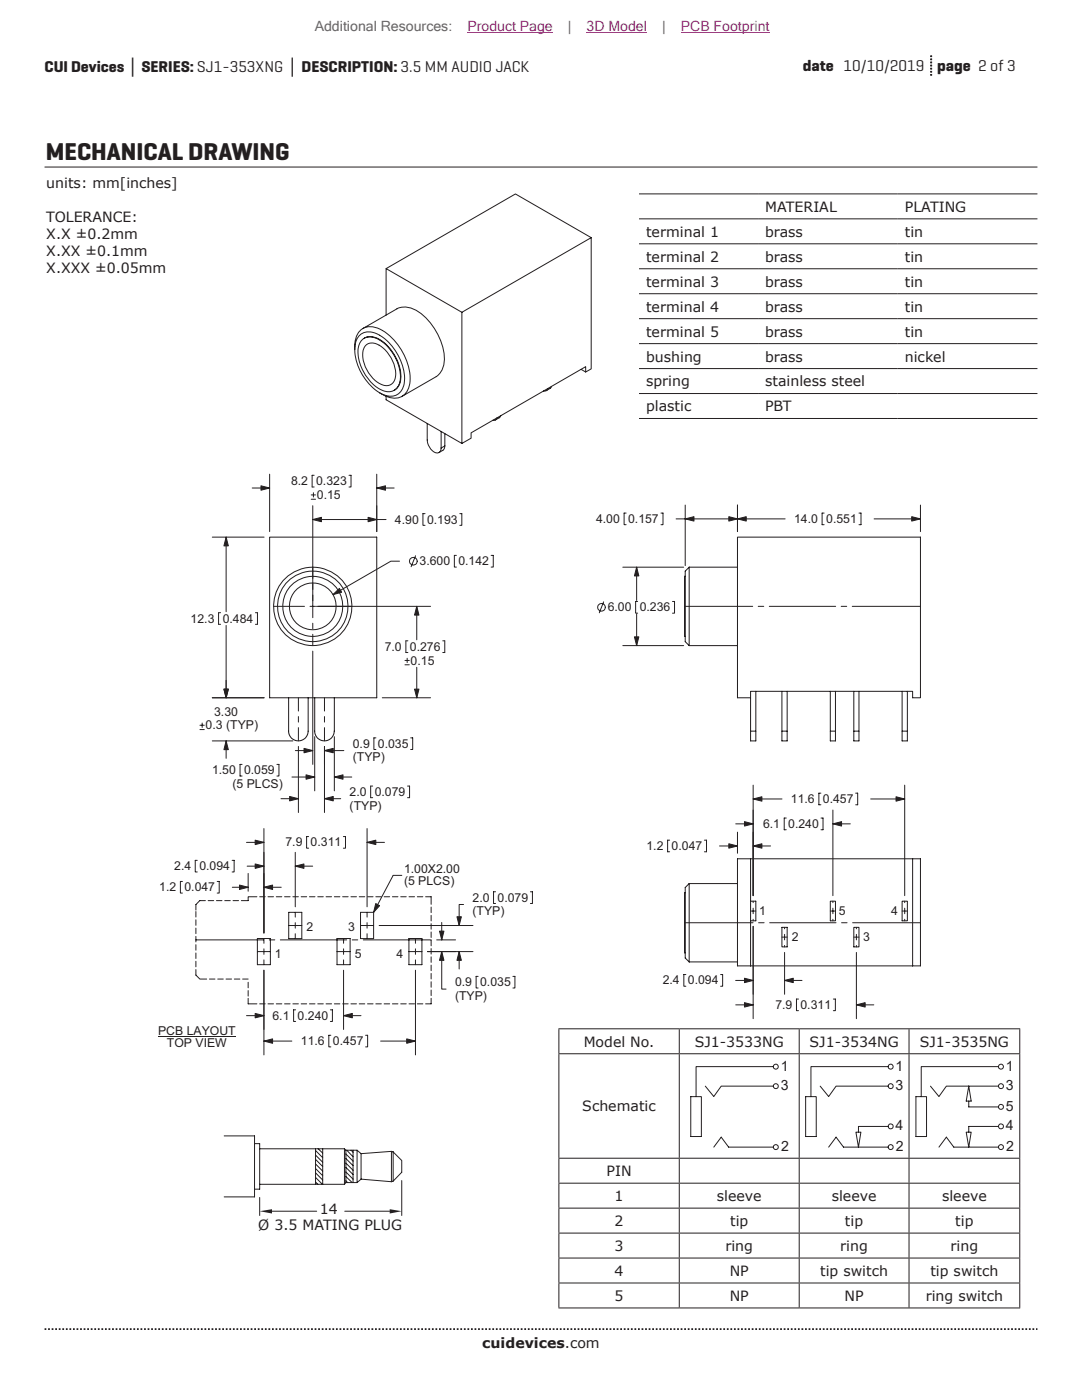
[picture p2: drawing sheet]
<svg xmlns="http://www.w3.org/2000/svg" width="216mm" height="279mm" viewBox="0 0 216 279" stroke-linecap="round" stroke-linejoin="round" font-family="sans-serif">
<path d="M8.9 265.3h198.1" fill="none" stroke="#231f20" stroke-width=".35" stroke-dasharray=".4 .4 .4 .4 .4 .4" stroke-dashoffset=".7" stroke-linecap="butt"/>
<path d="M185.8 11.1v4" fill="none" stroke="#231f20" stroke-width=".35" stroke-dasharray=".3 .3 .3 .3 .3 .3" stroke-dashoffset=".6" stroke-linecap="butt"/>
<g fill="none" stroke="#231f20" stroke-width=".2">
<path d="M118 47.4l-15.2-8.7-25.8 14.9M70.8 69.8a4.7 4.7 0 0 1 1.3-4.1 4 4 0 0 1 4.7 .6 12.2 12.2 0 0 1 5 9.8 3.2 3.2 0 0 1-1.6 3 3.2 3.2 0 0 1-3.4-.1l-1-.6M71.8 66.8a3.7 3.7 0 0 1 4.5 .4 10.7 10.7 0 0 1 4.3 9.4 2.83 2.83 0 0 1-4.3 2.1 10.5 10.5 0 0 1-5.4-10.2l.5-1.2zM72.1 68a2.65 2.65 0 0 1 3.6-.2 8.9 8.9 0 0 1 4.1 8.4 2.44 2.44 0 0 1-3.9 1.5 9 9 0 0 1-4.4-8.5zM72.4 65.6l6.8-4a4 4 0 0 1 4.3 .6 12.3 12.3 0 0 1 5.1 10.1 3.8 3.8 0 0 1-1.6 2.9l-6.8 3.9M72.7 67.5a3.4 3.4 0 0 1 4 .9 9 9 0 0 1 3.2 7.6 2.62 2.62 0 0 1-1.2 1.9M73 68.9a2.66 2.66 0 0 1 3.5 .6 6.9 6.9 0 0 1 2.4 6 1.94 1.94 0 0 1-3.2 1 6.9 6.9 0 0 1-3.2-6.7zM77 79.1v.7l15.2 8.7M92.2 62.3l-15.2-8.7v9.3M92.2 62.3l25.8-14.9v26.2l-1.1 .6v-1l-22.9 13.2v1.1l-1.8 1M92.2 62.3v26.2M109.3 77.5l-.3 .4-.5 .1"/>
<path d="M110.1 77.1l-.3 .4-.8 .5M115.9 73.7l1 .5M85.2 84.5v3.3a2.85 2.85 0 0 0 1.9 2.6 .82 .82 0 0 0 .9-1M88 86.1v3.3M88.8 89l-.3 .7-.9 .6M88.8 86.5v2.5M88.8 89l-.8 .4M99.2 83.4l-.3 .4-.6 .1M99.9 83l-.3 .4-.7 .4M53.8 107.2h21.4v32.1h-21.4zM136.7 115h-.1v12h.1M137.5 113.2v15.6"/>
<path d="M137.5 113.2l-.8 .8v14.1l.8 .7M137.5 113.2h9.7M147.2 107.2h36.5v32.1h-1.6v-1.3h-32.3v1.3h-2.6zM57.6 139.3v6.9l.2 .7 .5 .5 .6 .4h1.2l1-.7 .3-.6 .1-.6M61.5 139.3v6.6M62.8 139.3v6.9l.5 1 .5 .4 .7 .2h.5l.7-.2 .5-.4 .4-.7 .1-7.2M137.5 128.8h9.7M149.8 139.3v6.6M150.8 138v7.9M156 138v7.9M157.1 138v7.9M165.7 138v7.9"/>
<path d="M166.7 138v7.9M170.4 138v7.9M171.4 138v7.9M180 138v7.9M181.1 138v7.9M149.8 145.9h1v2h-1zM156 145.9h1.1v2h-1.1zM165.7 145.9h1v2h-1zM170.4 145.9h1v2h-1zM180 145.9h1.1v2h-1.1zM36.4 175.9h-.4v2.3h.4M39.4 171.7h-.4v2.3h.4"/>
<path d="M41 179.7h-1.1l-.8 .8v1.1M41.5 179.7h1.1M43.2 179.7h1.1M43.3 175.9h.4v2.3h-.4M44.8 179.7h1.1M46.3 171.7h.4v2.3h-.4M46.4 177.1h3.1M46.5 179.7h1.1M49.2 168.1h3.5M49.3 172.9h3.4M49.5 174.3v3.6M51.3 179h-1.8v.7h-1.3"/>
<path d="M51.8 179h1.1M52.7 177.1h3.4M52.7 165.4v20.8M53.5 179h1.1M55.1 179h1.1M56.8 179h1.1M58.4 179h1.1M58.9 170.1v10.9M58.9 172.9h3.5M60.1 179h1.1M61.6 167h-.4v2.3h.4M61.7 179h1.2"/>
<path d="M63.4 179h1.1M65.1 179h1.1M66.7 179h1.1M68.4 179h1.1M68.5 167h.4v2.3h-.4M70 179h1.1M71.7 179h1.1M73.2 165.4v15.6M73.2 168.1h3.5M73.3 179h1.1M75 179h1.1M76.6 179h1.2"/>
<path d="M78.3 179h1.1M80 179h1.1M81.6 179h1.1M83.3 179h1.1M84.9 179h1.1v1.5M98.9 178h-.4v2.3h.4M105.8 178h.4v2.3h-.4M136.7 178.2h-.1v12h.1M137.5 176.3v15.7M137.5 176.3l-.8 .8v14.1l.8 .8M137.5 176.3h9.7M147.2 171.4h36.5v21.4h-36.5z"/>
<path d="M149.8 179.9h1v3.9h-1zM149.8 171.4v8.5M165.7 179.9h1v3.9h-1zM180 179.9h1.1v3.9h-1.1zM182.1 171.4v21.4M39.1 193.5v1.1l.8 .8h1.3M39.1 187.6h13.5M39.1 181.9v1.1M39.1 183.6v1.1M39.1 185.2v1.1M39.1 186.9v1.1M39.1 188.5v1.1"/>
<path d="M39.1 190.2v1.1M39.1 191.8v1.1M41.8 195.4h1.1M43.4 195.4h1.2M45.1 195.4h1.1M46.8 195.4h1.1M48.4 195.4h1.1M49.5 199.2v1.1h1.8M49.5 196v1.1M49.5 197.7v1.1M51.4 189.9h2.5M51.4 187.3h2.5v5.2h-2.5z"/>
<path d="M52.7 187.3v1M52.7 189.4v1.1M52.7 191.6v.9M52.7 193.6v16.9M53.7 187.6h1.1M55.9 187.6h13.3M57.6 184.7h2.6M57.6 182.1h2.6v5.2h-2.6zM58.9 182.1v.9M58.9 184.1v1.1M58.9 186.3v1M67.2 189.9h2.7"/>
<path d="M67.2 187.3h2.7v5.2h-2.7zM68.6 187.3v1M68.6 189.4v1.1M68.6 191.6v.9M68.6 193.6v11.9M70.3 187.6h1.1M71.9 184.7h2.6M71.9 182.1h2.7v5.2h-2.7zM72.5 187.6h13.5M73.2 182.1v.9M73.2 184.1v1.1M73.2 186.3v1"/>
<path d="M75.7 184.7h18.7M81.6 189.9h2.6M81.6 187.3h2.6v5.2h-2.6zM82.9 187.3v1M82.9 189.4v1.1M82.9 191.6v.9M82.9 193.6v16.9M85.3 189.9h9.1M86 199.2v1.1h-1.1M86 181v1.1M86 182.7v1.1M86 184.3v1.1"/>
<path d="M86 186v1.1M86 187.6v1.2M86 189.3v1.1M86 191v1.1M86 192.6v1.1M86 194.3v1.1M86 195.9v1.1M86 197.6v1.1M87.1 187.6h3.8M88.1 189.9v7.5h.9M88.1 184.1v3.5M91.6 189.9v3.5"/>
<path d="M92.5 180.5h-.9v4.2M95.4 194.9h-.4v2.3h.4M102.3 194.9h.4v2.3h-.4M137.5 192h9.7M149.8 183.8v9M156 185.1h1.1v3.9h-1.1zM170.4 185.1h1v3.9h-1zM49.2 202.7h3.5M51.8 200.3h1.1M52.7 207.8h5.5M53.5 200.3h1.1M55.1 200.3h1.1"/>
<path d="M56.8 200.3h1.1M58.4 200.3h1.1M59 201.5h-.4v2.4h.4M60.1 200.3h1.1M61.7 200.3h1.2M63.4 200.3h1.1M65.1 200.3h1.1M65.9 201.5h.4v2.4h-.4M66 206.6h-.4v2.3h.4M66.7 200.3h1.1M68.4 200.3h1.1M68.6 202.7h3.4"/>
<path d="M70 200.3h1.1M71.7 200.3h1.1M72.9 206.6h.5v2.3h-.5M73.3 200.3h1.1M75 200.3h1.1M75.9 207.8h7M76.6 200.3h1.2M78.3 200.3h1.1M80 200.3h1.1M81.6 200.3h1.1M83.3 200.3h1.1"/>
<circle cx="62.4" cy="121" r="7.8"/>
<circle cx="62.4" cy="121" r="6"/>
<circle cx="62.4" cy="121" r="7"/>
<circle cx="62.4" cy="121" r="4.7"/>
</g>
<path d="M47.8 176.6l1.7 .5-1.7 .4z" fill="#231f20"/>
<path d="M47.8 176.6l1.7 .5-1.7 .4z" fill="none" stroke="#231f20" stroke-width=".2"/>
<path d="M52.7 177.1l1.7-.5v.9z" fill="#231f20"/>
<path d="M52.7 177.1l1.7-.5v.9z" fill="none" stroke="#231f20" stroke-width=".2"/>
<path d="M50.9 202.3l1.8 .4-1.8 .4z" fill="#231f20"/>
<path d="M50.9 202.3l1.8 .4-1.8 .4z" fill="none" stroke="#231f20" stroke-width=".2"/>
<path d="M68.6 202.7l1.7-.4v.8z" fill="#231f20"/>
<path d="M68.6 202.7l1.7-.4v.8z" fill="none" stroke="#231f20" stroke-width=".2"/>
<path d="M52.7 207.8l1.7-.5v.9z" fill="#231f20"/>
<path d="M52.7 207.8l1.7-.5v.9z" fill="none" stroke="#231f20" stroke-width=".2"/>
<path d="M81.2 207.3l1.7 .5-1.7 .4z" fill="#231f20"/>
<path d="M81.2 207.3l1.7 .5-1.7 .4z" fill="none" stroke="#231f20" stroke-width=".2"/>
<path d="M50.9 172.4l1.8 .5-1.8 .4z" fill="#231f20"/>
<path d="M50.9 172.4l1.8 .5-1.8 .4z" fill="none" stroke="#231f20" stroke-width=".2"/>
<path d="M58.9 172.9l1.7-.5v.9z" fill="#231f20"/>
<path d="M58.9 172.9l1.7-.5v.9z" fill="none" stroke="#231f20" stroke-width=".2"/>
<path d="M87.7 185.8h.9l-.5 1.8z" fill="#231f20"/>
<path d="M87.7 185.8h.9l-.5 1.8z" fill="none" stroke="#231f20" stroke-width=".2"/>
<path d="M88.1 189.9l.5 1.8h-.9z" fill="#231f20"/>
<path d="M88.1 189.9l.5 1.8h-.9z" fill="none" stroke="#231f20" stroke-width=".2"/>
<path d="M91.6 189.9l.5 1.8h-.9z" fill="#231f20"/>
<path d="M91.6 189.9l.5 1.8h-.9z" fill="none" stroke="#231f20" stroke-width=".2"/>
<path d="M91.2 183h.9l-.5 1.7z" fill="#231f20"/>
<path d="M91.2 183h.9l-.5 1.7z" fill="none" stroke="#231f20" stroke-width=".2"/>
<path d="M50.9 167.7l1.8 .4-1.8 .5z" fill="#231f20"/>
<path d="M50.9 167.7l1.8 .4-1.8 .5z" fill="none" stroke="#231f20" stroke-width=".2"/>
<path d="M73.2 168.1l1.8-.4v.9z" fill="#231f20"/>
<g fill="none" stroke="#231f20" stroke-width=".2">
<path d="M62.4 113.2v2.2M62.4 116.5v1.1M62.4 118.7v4.6M42.4 139.3h10.3M45.1 135.8v3.5M54.6 121h6.2M59.5 139.3v2.6M61.9 121h1.1M62.4 129.9v22.7M62.4 124.4v1.1M62.4 126.6v2.2M63.1 121h7.1"/>
<path d="M64.7 139.3v2.6M39.9 145.6h.9M39.9 144.7h.9M40.3 144.3v.9M42.4 147.9h16M45.1 147.9v3.4M56.1 159.4h3.4M58.9 149.8h3.5M59.5 149v13.2M59.5 143v1.1M59.5 145.2v2.7M64.7 159.4h3.3"/>
<path d="M64.7 143v1.1M64.7 145.2v2.7M64.7 149v13.2M64.7 149.8h3.9M74.4 156.9h-.4v2.3h.4M75 147.3h-.4v2.3h.4M81.3 156.9h.4v2.3h-.4M81.9 147.3h.4v2.3h-.4M73.2 168.1l1.8-.4v.9z"/>
</g>
<path d="M64.7 159.4l1.8-.4v.8z" fill="#231f20"/>
<path d="M64.7 159.4l1.8-.4v.8z" fill="none" stroke="#231f20" stroke-width=".2"/>
<path d="M57.8 159l1.7 .4-1.7 .4z" fill="#231f20"/>
<path d="M57.8 159l1.7 .4-1.7 .4z" fill="none" stroke="#231f20" stroke-width=".2"/>
<path d="M44.7 137.5h.9l-.5 1.8z" fill="#231f20"/>
<path d="M44.7 137.5h.9l-.5 1.8z" fill="none" stroke="#231f20" stroke-width=".2"/>
<path d="M45.1 147.9l.5 1.7h-.9z" fill="#231f20"/>
<path d="M45.1 147.9l.5 1.7h-.9z" fill="none" stroke="#231f20" stroke-width=".2"/>
<path d="M60.7 149.4l1.7 .4-1.7 .4z" fill="#231f20"/>
<path d="M60.7 149.4l1.7 .4-1.7 .4z" fill="none" stroke="#231f20" stroke-width=".2"/>
<path d="M64.7 149.8l1.8-.4v.8z" fill="#231f20"/>
<g fill="none" stroke="#231f20" stroke-width=".2">
<path d="M136.6 121h13.6M151.3 121h1.1M153.5 121h13.2M167.8 121h1.2M170.1 121h13.6M64.7 149.8l1.8-.4v.8zM150.3 156.7v22M150.3 159.5h5.7M163.8 158.3h-.4v2.3h.4M170.7 158.3h.4v2.3h-.4M173.7 159.5h6.8M180.5 156.7v22"/>
<path d="M133.6 167.7h-.4v2.3h.4M140.6 167.7h.4v2.3h-.4M143.6 168.8h3.6M146.8 164.4h3.5M147.2 166.1v4.2M150.3 179.8v.3M150.3 168.8h3.5M156.9 163.3h-.4v2.3h.4M163.8 163.3h.4v2.3h-.4M166.2 161.7v17M166.2 164.4h3.5M166.2 179.9v.2"/>
<path d="M180.5 179.8v.3M136.7 184.2h13.6M136.9 194.5h-.4v2.3h.4M143.8 194.5h.4v2.3h-.4M146.8 195.7h3.5M149.8 181.8h1M150.3 181.2v1.2M150.3 183.5v.3M150.3 184.9v18.4M151.4 184.2h1.1M153.6 184.2h13.2M156 187h1.1"/>
<path d="M156.6 185.1v.3M156.6 186.5v1.1M156.6 188.7v.3M156.6 190.1v8.3M156.6 195.7h3.4M159.3 199.4h-.4v2.3h.4M165.7 181.8h1M166.2 181.2v1.2M166.2 183.5v.3M166.3 199.4h.4v2.3h-.4M167.9 184.2h1.1M170.1 184.2h13.6"/>
<path d="M170.4 187h1M170.9 185.1v.3M170.9 186.5v1.1M170.9 188.7v.3M170.9 190.1v13.2M180 181.8h1.1M180.5 181.2v1.2M180.5 183.5v.3M146.8 200.5h3.5M170.9 200.5h3.5"/>
</g>
<path d="M148.6 195.2l1.7 .5-1.7 .4z" fill="#231f20"/>
<path d="M148.6 195.2l1.7 .5-1.7 .4z" fill="none" stroke="#231f20" stroke-width=".2"/>
<path d="M156.6 195.7l1.7-.5v.9z" fill="#231f20"/>
<path d="M156.6 195.7l1.7-.5v.9z" fill="none" stroke="#231f20" stroke-width=".2"/>
<path d="M150.3 168.8l1.7-.4v.9z" fill="#231f20"/>
<path d="M150.3 168.8l1.7-.4v.9z" fill="none" stroke="#231f20" stroke-width=".2"/>
<path d="M145.4 168.4l1.8 .4-1.8 .5z" fill="#231f20"/>
<path d="M145.4 168.4l1.8 .4-1.8 .5z" fill="none" stroke="#231f20" stroke-width=".2"/>
<path d="M166.2 164.4l1.7-.4v.9z" fill="#231f20"/>
<path d="M166.2 164.4l1.7-.4v.9z" fill="none" stroke="#231f20" stroke-width=".2"/>
<path d="M148.6 164l1.7 .4-1.7 .5z" fill="#231f20"/>
<path d="M148.6 164l1.7 .4-1.7 .5z" fill="none" stroke="#231f20" stroke-width=".2"/>
<path d="M178.8 159l1.7 .5-1.7 .4z" fill="#231f20"/>
<path d="M178.8 159l1.7 .5-1.7 .4z" fill="none" stroke="#231f20" stroke-width=".2"/>
<path d="M150.3 159.5l1.7-.5v.9z" fill="#231f20"/>
<path d="M150.3 159.5l1.7-.5v.9z" fill="none" stroke="#231f20" stroke-width=".2"/>
<path d="M148.6 200.1l1.7 .4-1.7 .5z" fill="#231f20"/>
<path d="M148.6 200.1l1.7 .4-1.7 .5z" fill="none" stroke="#231f20" stroke-width=".2"/>
<path d="M170.9 200.5l1.7-.4v.9z" fill="#231f20"/>
<g fill="none" stroke="#231f20" stroke-width=".2">
<path d="M50.3 97.4h3.5M53.8 94.6v11.5M62.1 99.6h.9M62.1 98.8h.9M62.5 98.3v.9M62.7 94.9h-.4v2.3h.4M69.6 94.9h.4v2.3h-.4M75.2 94.6v11.5M75.2 97.4h3.5M42.4 107.2h10.3M45.1 107.2v14.9M62.4 100.9v19"/>
<path d="M62.4 103.7h14.6M79.7 112h-1.7l-11.6 6.7M82.9 110.9l-.9 2.2M84.8 102.5h-.4v2.3h.4M91.1 110.8h-.4v2.4h.4M91.7 102.5h.5v2.3h-.5M98 110.8h.4v2.4h-.4M42.4 139.3h10.3M44 122.3h-.4v2.3h.4M45.1 124.8v14.5M51 122.3h.4v2.3h-.4M63.5 121h22.4"/>
<path d="M76.3 139.3h9.6M80.8 132.7h.9M80.8 131.8h.9M81 127.9v2.3h.4M81 127.9h.4M81.2 131.4v.8M83.2 133.2v6.1M83.2 121v6.7M88.3 127.9h.4v2.3h-.4M48.3 152.6h-.4v2.3h.4M55.3 152.6h.4v2.3h-.4M58.3 155.1h4.5"/>
<path d="M62.8 147v10.8M66.7 147v10.8M66.7 155.1h3.5M170.9 200.5l1.7-.4v.9z"/>
<circle cx="82.5" cy="112" r=".77"/>
</g>
<path d="M83.2 121l.4 1.8h-.9z" fill="#231f20"/>
<path d="M83.2 121l.4 1.8h-.9z" fill="none" stroke="#231f20" stroke-width=".2"/>
<path d="M44.7 137.5h.9l-.5 1.8z" fill="#231f20"/>
<path d="M44.7 137.5h.9l-.5 1.8z" fill="none" stroke="#231f20" stroke-width=".2"/>
<path d="M82.7 137.5h.9l-.4 1.8z" fill="#231f20"/>
<path d="M82.7 137.5h.9l-.4 1.8z" fill="none" stroke="#231f20" stroke-width=".2"/>
<path d="M61.1 154.6l1.7 .5-1.7 .4z" fill="#231f20"/>
<path d="M61.1 154.6l1.7 .5-1.7 .4z" fill="none" stroke="#231f20" stroke-width=".2"/>
<path d="M52.1 97l1.7 .4-1.7 .4z" fill="#231f20"/>
<path d="M52.1 97l1.7 .4-1.7 .4z" fill="none" stroke="#231f20" stroke-width=".2"/>
<path d="M75.2 97.4l1.7-.4v.8z" fill="#231f20"/>
<path d="M75.2 97.4l1.7-.4v.8z" fill="none" stroke="#231f20" stroke-width=".2"/>
<path d="M62.4 103.7l1.7-.5v.9z" fill="#231f20"/>
<path d="M62.4 103.7l1.7-.5v.9z" fill="none" stroke="#231f20" stroke-width=".2"/>
<path d="M66.7 155.1l1.7-.5v.9z" fill="#231f20"/>
<path d="M66.7 155.1l1.7-.5v.9z" fill="none" stroke="#231f20" stroke-width=".2"/>
<path d="M45.1 107.2l.5 1.7h-.9z" fill="#231f20"/>
<path d="M45.1 107.2l.5 1.7h-.9z" fill="none" stroke="#231f20" stroke-width=".2"/>
<path d="M73.4 103.2l1.8 .5-1.8 .4z" fill="#231f20"/>
<path d="M73.4 103.2l1.8 .5-1.8 .4z" fill="none" stroke="#231f20" stroke-width=".2"/>
<path d="M66.4 118.7l1.3-1.3 .5 .8z" fill="#231f20"/>
<g fill="none" stroke="#231f20" stroke-width=".2">
<path d="M66.4 118.7l1.3-1.3 .5 .8zM124.3 113.2h12.1M124.9 102.4h-.4v2.3h.4M127 113.2v6.6M131.9 102.4h.4v2.3h-.4M136.7 100.8v12.1M147.2 100.8v5.3M156.7 103.6h-21.8M164.4 102.4h-.4v2.3h.4M171.4 102.4h.4v2.3h-.4M174.4 103.6h9.3M183.7 100.8v5.3"/>
<path d="M120.4 120.1l-.8 2.2M124.3 128.8h12.1M127 122.6v6.2M127.2 120h-.4v2.4h.4M134.2 120h.4v2.4h-.4"/>
<circle cx="120" cy="121.2" r=".76"/>
</g>
<path d="M181.9 103.1l1.8 .5-1.8 .4z" fill="#231f20"/>
<path d="M181.9 103.1l1.8 .5-1.8 .4z" fill="none" stroke="#231f20" stroke-width=".2"/>
<path d="M147.2 103.6l1.7-.5v.9z" fill="#231f20"/>
<path d="M147.2 103.6l1.7-.5v.9z" fill="none" stroke="#231f20" stroke-width=".2"/>
<path d="M136.7 103.6l1.8-.5v.9z" fill="#231f20"/>
<path d="M136.7 103.6l1.8-.5v.9z" fill="none" stroke="#231f20" stroke-width=".2"/>
<path d="M145.4 103.1l1.8 .5-1.8 .4z" fill="#231f20"/>
<path d="M145.4 103.1l1.8 .5-1.8 .4z" fill="none" stroke="#231f20" stroke-width=".2"/>
<path d="M126.6 127.1h.9l-.5 1.7z" fill="#231f20"/>
<path d="M126.6 127.1h.9l-.5 1.7z" fill="none" stroke="#231f20" stroke-width=".2"/>
<path d="M127 113.2l.5 1.7h-.9z" fill="#231f20"/>
<path d="M127 113.2l.5 1.7h-.9zM80.2 174.7h-1.8l-3.9 7.4M31.5 206.8h15.6" fill="none" stroke="#231f20" stroke-width=".2"/>
<path d="M75 180.3l.7 .5-1.2 1.3z" fill="#231f20"/>
<g fill="none" stroke="#231f20" stroke-width=".2">
<path d="M8.9 33.3h198.1M127.5 38.7h79.5M127.5 43.7h79.5M127.5 48.7h79.5M127.5 53.6h79.5M127.5 58.6h79.5M127.5 63.6h79.5M127.5 68.6h79.5M127.5 73.6h79.5M127.5 78.5h79.5M127.5 83.5h79.5M75 180.3l.7 .5-1.2 1.3z"/>
<path d="M111.4 205.3h92.2M111.4 210.3h92.2M111.5 205.4v4.8M111.5 210.4v20.7M135.5 205.4v4.8M135.5 210.4v20.7M137.8 218.9h2.2v7.9h-2.2zM140.7 216.8l1.7 2 1.5-2h10.4M154.3 212.9h-15.4v6M159.5 205.4v4.8M159.5 210.4v20.7M160.8 218.9h2.1v7.9h-2.1z"/>
<path d="M163.7 216.8l1.6 2 1.5-2h10.4M177.2 212.9h-15.4v6M181.4 205.4v4.8M181.4 210.4v20.7M182.8 218.9h2.1v7.9h-2.1zM185.7 216.8l1.7 2 1.4-2h10.4M193.3 219.7v1.2h5.9M193.3 216.8l.5 2.9h-1zM199.2 212.9h-15.4v6M203.5 205.4v4.8M203.5 210.4v20.7M51.8 239v3.6"/>
<path d="M80.2 235.6v7M111.4 231.1h92.2M111.4 236.1h92.2M111.5 231.2v4.8M111.5 236.2v4.8M135.5 231.2v4.8M135.5 236.2v4.8M142.4 228.9l1.5-2 1.5 2h8.9M159.5 231.2v4.8M159.5 236.2v4.8M165.3 228.9l1.5-2 1.5 2h8.9M170.8 225.9h1l-.5 3z"/>
<path d="M177.2 224.8h-5.9v1.1M181.4 231.2v4.8M181.4 236.2v4.8M187.4 228.9l1.4-2 1.5 2h8.9M192.8 225.9h1l-.5 3zM199.2 224.8h-5.9v1.1M203.5 231.2v4.8M203.5 236.2v4.8M54.3 241.7h8.9M68.8 241.7h9M111.4 241.1h92.2M111.4 246.1h92.2"/>
<path d="M111.4 251.1h92.2M111.4 256.1h92.2M111.5 241.2v4.8M111.5 246.2v4.8M111.5 251.2v4.8M111.5 256.1v4.8M135.5 241.2v4.8M135.5 246.2v4.8M135.5 251.2v4.8M135.5 256.1v4.8M159.5 241.2v4.8M159.5 246.2v4.8"/>
<path d="M159.5 251.2v4.8M159.5 256.1v4.8M181.4 241.2v4.8M181.4 246.2v4.8M181.4 251.2v4.8M181.4 256.1v4.8M203.5 241.2v4.8M203.5 246.2v4.8M203.5 251.2v4.8M203.5 256.1v4.8M111.4 261h92.2"/>
<circle cx="154.8" cy="212.9" r=".5"/>
<circle cx="154.8" cy="216.8" r=".49"/>
<circle cx="177.7" cy="212.9" r=".5"/>
<circle cx="177.7" cy="216.8" r=".5"/>
<circle cx="199.7" cy="212.9" r=".5"/>
<circle cx="199.7" cy="216.8" r=".49"/>
<circle cx="154.8" cy="228.9" r=".49"/>
<circle cx="177.7" cy="228.9" r=".5"/>
<circle cx="177.7" cy="224.8" r=".49"/>
<circle cx="199.7" cy="228.9" r=".5"/>
<circle cx="199.7" cy="220.9" r=".49"/>
<circle cx="199.7" cy="224.8" r=".49"/>
</g>
<path d="M77.8 241.3l2.4 .4-2.4 .5z" fill="#231f20"/>
<path d="M51.8 241.7l2.5-.4v.9z" fill="#231f20"/>
<g fill="none" stroke="#231f20" stroke-width=".2">
<path d="M44.7 226.7h6.1v12.2h-6.1M50.8 228.2h1v9.1h-1M51.8 236.4h16.9M51.8 229.3h16.9M63 229.3v7.1M63 235.9l.4 .5M63 235l1.3 1.4M63 234.1l1.4 1.4M63 233.2l1.4 1.4M63 232.3l1.4 1.4M63 231.4l1.4 1.4M63 230.5l1.4 1.5"/>
<path d="M63 229.6l1.4 1.4M63.5 229.3l.9 .8M64.4 229.3v7.1M68.7 229.3l.3 .3h2.2l.8 .6M68.7 229.3v7.1M69 229.6v6.4M69 230.3l1.4 1.4M69 231.2l1.4 1.4M69 232.1l1.4 1.5M69 233l1.4 1.4M69 233.9l1.4 1.4M69 234.8l1.3 1.2"/>
<path d="M69 235.7l.4 .3M69 236l-.3 .4M69.2 229.6l1.2 1.3M70 229.6l.4 .4M70.4 229.6v6.4M71.2 229.6v6.4M72 235.3l-.8 .7h-2.2M72 235.3l6.1 .5M72 230.2v5.1M78.1 229.8l-6.1 .4M78.1 229.8v6M78.1 229.8l.3 .1"/>
<path d="M78.4 229.9v5.8l-.3 .1M78.4 229.9l1.8 1.7v2.4l-1.8 1.7"/>
</g>
<path d="M93.3 6.5h17M117.1 6.5h12M135.8 6.5h17.8" fill="none" stroke="#bd238f" stroke-width=".2"/>
<text font-size="4.9" fill="#231f20" x="9.1" y="31.9">MECHANICAL DRAWING</text>
<g font-size="3.2" fill="#231f20">
<text x="8.9" y="14.3">CUI Devices │ SERIES: SJ1-353XNG │ DESCRIPTION: 3.5 MM AUDIO JACK</text>
<text x="160.2" y="14.2">date 10/10/2019</text>
<text x="187" y="14.2">page 2 of 3</text>
</g>
<g font-size="2.8" fill="#63676b">
<text x="62.8" y="6.1">Additional Resources:</text>
<text x="113.3" y="6.1">|</text>
<text x="132.1" y="6.1">|</text>
</g>
<g font-size="2.8" fill="#bd238f">
<text x="93.3" y="6.1">Product Page</text>
<text x="117.1" y="6.1">3D Model</text>
<text x="135.8" y="6.1">PCB Footprint</text>
</g>
<g font-size="2.8" fill="#231f20">
<text x="9.2" y="37.5">units: mm[inches]</text>
<text x="9.2" y="44.2">TOLERANCE:</text>
<text x="9.2" y="47.6">X.X ±0.2mm</text>
<text x="128.9" y="47.2">terminal 1</text>
<text x="152.7" y="42.3">MATERIAL</text>
<text x="152.7" y="47.2">brass</text>
<text x="180.5" y="42.3">PLATING</text>
<text x="180.5" y="47.2">tin</text>
<text x="9.2" y="51">X.XX ±0.1mm</text>
<text x="128.9" y="52.2">terminal 2</text>
<text x="152.7" y="52.2">brass</text>
<text x="180.5" y="52.2">tin</text>
<text x="9.2" y="54.4">X.XXX ±0.05mm</text>
<text x="128.9" y="57.2">terminal 3</text>
<text x="152.7" y="57.2">brass</text>
<text x="180.5" y="57.2">tin</text>
<text x="128.9" y="62.2">terminal 4</text>
<text x="152.7" y="62.2">brass</text>
<text x="180.5" y="62.2">tin</text>
<text x="128.9" y="67.2">terminal 5</text>
<text x="152.7" y="67.2">brass</text>
<text x="180.5" y="67.2">tin</text>
<text x="128.9" y="72.1">bushing</text>
<text x="128.9" y="77.1">spring</text>
<text x="152.7" y="72.1">brass</text>
<text x="152.7" y="77.1">stainless steel</text>
<text x="180.5" y="72.1">nickel</text>
<text x="128.9" y="82.1">plastic</text>
<text x="152.7" y="82.1">PBT</text>
<text x="116.5" y="208.9">Model No.</text>
<text x="138.6" y="208.9">SJ1-3533NG</text>
<text x="161.5" y="208.9">SJ1-3534NG</text>
<text x="183.6" y="208.9">SJ1-3535NG</text>
<text x="155.8" y="213.7">1</text>
<text x="178.7" y="213.7">1</text>
<text x="200.7" y="213.7">1</text>
<text x="116.2" y="221.8">Schematic</text>
<text x="155.8" y="217.6">3</text>
<text x="178.7" y="217.6">3</text>
<text x="200.7" y="217.6">3</text>
<text x="200.7" y="221.7">5</text>
<text x="178.7" y="225.6">4</text>
<text x="200.7" y="225.6">4</text>
<text x="155.8" y="229.7">2</text>
<text x="178.8" y="229.7">2</text>
<text x="200.8" y="229.7">2</text>
<text x="121" y="234.7">PIN</text>
<text x="122.6" y="239.7">1</text>
<text x="143" y="239.7">sleeve</text>
<text x="166" y="239.7">sleeve</text>
<text x="188" y="239.7">sleeve</text>
<text x="51.5" y="245.5">Ø 3.5 MATING PLUG</text>
<text x="63.8" y="242.2">14</text>
<text x="122.6" y="244.7">2</text>
<text x="145.7" y="244.7">tip</text>
<text x="168.6" y="244.7">tip</text>
<text x="190.6" y="244.7">tip</text>
<text x="122.6" y="249.7">3</text>
<text x="144.7" y="249.7">ring</text>
<text x="167.7" y="249.7">ring</text>
<text x="189.7" y="249.7">ring</text>
<text x="122.6" y="254.6">4</text>
<text x="145.6" y="254.6">NP</text>
<text x="163.6" y="254.6">tip switch</text>
<text x="185.7" y="254.6">tip switch</text>
<text x="122.6" y="259.6">5</text>
<text x="145.6" y="259.6">NP</text>
<text x="168.5" y="259.6">NP</text>
<text x="184.7" y="259.6">ring switch</text>
<text x="96.2" y="269">cuidevices.com</text>
</g>
<g font-size="2.4" fill="#231f20">
<text x="58.1" y="96.8">8.2</text>
<text x="63.1" y="96.8">0.323</text>
<text x="63.2" y="99.6">0.15</text>
<text x="78.8" y="104.5">4.90</text>
<text x="85.2" y="104.5">0.193</text>
<text x="118.9" y="104.4">4.00</text>
<text x="125.3" y="104.4">0.157</text>
<text x="158.5" y="104.4">14.0</text>
<text x="164.9" y="104.4">0.551</text>
<text x="83.7" y="112.8">3.600</text>
<text x="91.5" y="112.8">0.142</text>
<text x="38" y="124.3">12.3</text>
<text x="44.4" y="124.3">0.484</text>
<text x="121.3" y="122">6.00</text>
<text x="127.7" y="122">0.236</text>
<text x="76.8" y="129.9">7.0</text>
<text x="81.8" y="129.9">0.276</text>
<text x="81.9" y="132.6">0.15</text>
<text x="42.7" y="142.8">3.30</text>
<text x="41" y="145.5">0.3 (TYP)</text>
<text x="70.4" y="149.2">0.9</text>
<text x="75.4" y="149.2">0.035</text>
<text x="42.3" y="154.5">1.50</text>
<text x="48.7" y="154.5">0.059</text>
<text x="70.4" y="152">(TYP)</text>
<text x="46.4" y="157.3">(5 PLCS)</text>
<text x="69.8" y="158.8">2.0</text>
<text x="69.8" y="161.6">(TYP)</text>
<text x="74.8" y="158.8">0.079</text>
<text x="157.8" y="160.3">11.6</text>
<text x="164.2" y="160.3">0.457</text>
<text x="152.3" y="165.2">6.1</text>
<text x="157.3" y="165.2">0.240</text>
<text x="34.8" y="173.7">2.4 0.094</text>
<text x="57" y="168.9">7.9 0.311</text>
<text x="129" y="169.6">1.2</text>
<text x="134" y="169.6">0.047</text>
<text x="31.8" y="177.9">1.2 0.047</text>
<text x="80.6" y="176.6">(5 PLCS)</text>
<text x="80.6" y="174.1">1.00X2.00</text>
<text x="94.3" y="180">2.0 0.079</text>
<text x="61.2" y="185.8">2</text>
<text x="69.5" y="185.8">3</text>
<text x="94.3" y="182.7">(TYP)</text>
<text x="151.5" y="182.6">1</text>
<text x="167.4" y="182.6">5</text>
<text x="177.8" y="182.6">4</text>
<text x="54.8" y="191.2">1</text>
<text x="70.8" y="191.2">5</text>
<text x="79.1" y="191.2">4</text>
<text x="158" y="187.9">2</text>
<text x="172.2" y="187.9">3</text>
<text x="90.8" y="196.8">0.9 0.035</text>
<text x="132.2" y="196.5">2.4 0.094</text>
<text x="54.4" y="203.5">6.1 0.240</text>
<text x="90.8" y="199.6">(TYP)</text>
<text x="154.7" y="201.4">7.9 0.311</text>
<text x="31.5" y="206.5">PCB LAYOUT</text>
<text x="33.3" y="208.9">TOP VIEW</text>
<text x="60" y="208.6">11.6 0.457</text>
</g>
</svg>
